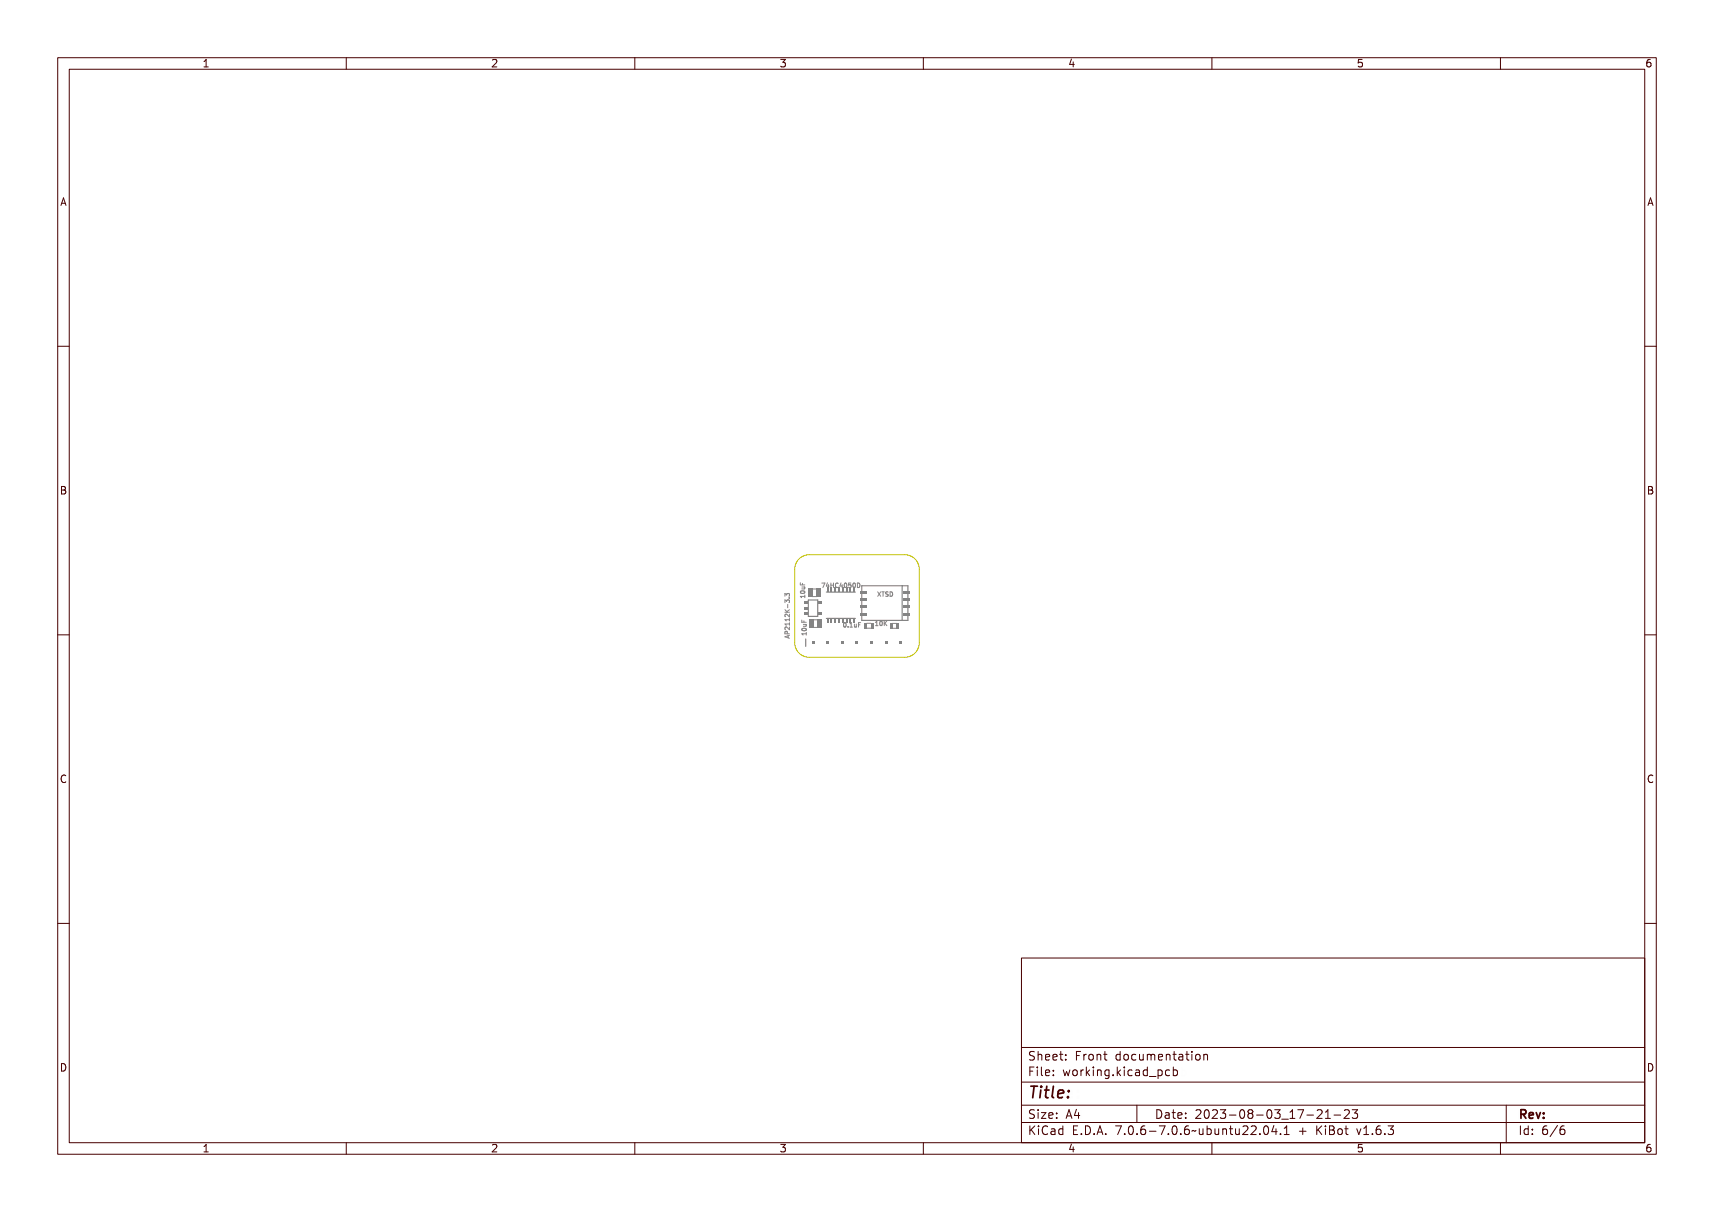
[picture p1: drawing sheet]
<svg xmlns="http://www.w3.org/2000/svg" width="297mm" height="210mm" viewBox="0 0 297 210" stroke-linecap="round" stroke-linejoin="round" font-family="sans-serif">
<g fill="none" stroke="#848484" stroke-width=".17">
<path d="M136.1 109.1l.7-.2-.2 .2v.2l.2 .2-.7-.2zM136.1 107.3h.6l.1-.2v.4l-.1-.1h-.5v.1h-.1zM136.1 106.6h.6l.1-.1v.4l-.1-.2h-.5v.2h-.1zM136.1 105.2l.3 .3 .4-.3v.1l-.4 .2 .4 .1v.1h-.7v-.1h.3zM136.1 107.8h.3l.3 .3 .1-.4v.5l-.5-.4-.1 .1v.3h-.1zM136.1 105.9h.3l.3 .3 .1-.3v.4l-.5-.3-.1 .1v.2h-.1zM136.1 104.1l.2-.1 .1 .1a.23 .23 0 0 1 .4 0 .23 .23 0 0 1-.1 .4v-.1a.17 .17 0 0 0-.1-.3 .17 .17 0 0 0-.1 .2h-.1a.16 .16 0 0 0-.1-.2 .16 .16 0 0 0-.2 .1 .16 .16 0 0 0 .1 .2h-.1zM136.1 102.8h.2l.1 .1a.23 .23 0 0 1 .4-.1 .23 .23 0 0 1-.1 .4v-.1a.17 .17 0 0 0-.1-.3 .17 .17 0 0 0-.1 .3h-.1a.16 .16 0 0 0-.1-.2 .16 .16 0 0 0-.2 .1 .16 .16 0 0 0 .1 .2l-.1-.1zM136.1 108.4l.3-.1 .1 .4h.3v.1h-.7zM136.2 109.2l.3-.1v.2zM136.2 108.5h.2v.2h-.2zM136.5 104.7l.1 .3z"/>
<path d="M136.6 110.2v.3M136.7 103.5h.1v.2h-.1zM136.8 110.1l-.8 .2 .8 .3M138.7 103.3h.7l.1-.1v.4l-.1-.2h-.6l.1 .2h-.1zM138.7 101.3l.1 .3h.2l.1-.3v.3h.4v.1h-.8zM138.8 102.6h.5l.2 .1a.37 .37 0 0 1-.4 .3 .37 .37 0 0 1-.4-.3zM138.8 102.7a.34 .34 0 0 1 .6 .2 .34 .34 0 0 1-.6-.2zM138.9 102h.6l-.1 .1a.18 .18 0 0 1 .1 .2 .18 .18 0 0 1-.2 .1h-.4v-.1h.5v-.2h-.5zM139 109.8h.7v-.1v.4v-.2h-.6v.2h-.1zM139 107.8l.1 .3h.2l.1-.3v.3h.3v.1h-.7zM139.1 109.1l.4-.1 .2 .2a.37 .37 0 0 1-.3 .3 .37 .37 0 0 1-.4-.3zM139.1 109.2a.34 .34 0 0 1 .6 .1 .34 .34 0 0 1-.6-.1z"/>
<path d="M139.2 108.4h.5v.1a.18 .18 0 0 1 0 .3 .18 .18 0 0 1-.2 .1h-.3v-.1l.4-.1v-.1l-.4-.1zM142.4 101.1h.4l-.2 .7h-.2l.3-.6zM143.3 101.1h.1v.5h.1l-.1 .2h-.1v-.1h-.3zM143.3 101.2v.4h-.3zM143.6 101.1h.1v.3h.3v-.3h.1v.7h-.1v-.3h-.3v.3h-.1zM144.3 101.2l.3-.1 .1 .1a.27 .27 0 0 0-.4 .3 .27 .27 0 0 0 .4 .2v.1a.38 .38 0 0 1-.5-.1 .38 .38 0 0 1 .1-.5zM145.1 101.1h.2v.5h.1l-.1 .2h-.1v-.1h-.4zM145.2 101.2v.4h-.3zM145.5 101.2l.1-.1a.37 .37 0 0 1 .4 .4 .37 .37 0 0 1-.4 .3l-.1-.2zM145.7 101.2a.31 .31 0 0 1 .2 .3 .31 .31 0 0 1-.2 .3zM146.2 101.1h.3l-.3 .1v.1a.26 .26 0 0 1 .4 .2 .26 .26 0 0 1-.1 .3 .26 .26 0 0 1-.4-.1 .2 .2 0 0 0 .3 .1 .2 .2 0 0 0 0-.3 .2 .2 0 0 0-.2 0zM146.3 108l.1-.1a.37 .37 0 0 1 .3 .4 .37 .37 0 0 1-.3 .4l-.2-.2z"/>
<path d="M146.4 108a.31 .31 0 0 1 .2 .3 .31 .31 0 0 1-.2 .3zM146.8 101.2l.1-.1a.37 .37 0 0 1 .3 .4 .37 .37 0 0 1-.3 .3l-.1-.2zM146.9 101.2a.31 .31 0 0 1 .2 .3 .31 .31 0 0 1-.2 .3zM147 108.5h.1v.2h-.1zM147.4 101.1a.4 .4 0 0 1 .5 .4 .4 .4 0 0 1-.5 .3zM147.5 101.2a.3 .3 0 0 1 .3 .3 .3 .3 0 0 1-.3 .3zM147.5 108l.3-.1v.7l.1 .1h-.4l.2-.1v-.6l-.2 .1zM148.1 108.1h.1l.1 .5 .2-.5v.6v-.1a.18 .18 0 0 1-.3 .1 .18 .18 0 0 1-.1-.2zM148.6 101a.4 .4 0 0 1 .4 .4 .4 .4 0 0 1-.4 .4zM148.8 107.9h.4l-.3 .1v.2h.3l-.3 .1v.4h-.1zM151.7 108.4h.4M151.8 107.8l-.1 .1"/>
<path d="M152.1 107.7h.3v.7h.1h-.4h.2v-.6h-.2zM152.4 102.6l.3 .3 .3-.3-.3 .4 .3 .4-.3-.4-.3 .4 .2-.4zM152.7 107.8l.1-.1a.37 .37 0 0 1 .3 .4 .37 .37 0 0 1-.3 .3l-.1-.2zM152.8 107.8a.31 .31 0 0 1 .2 .3 .31 .31 0 0 1-.2 .3zM153 102.6h.6l-.3 .1v.7h-.1v-.7zM153.3 107.7h.1v.3l.4-.3-.3 .3 .3 .4h-.1l-.2-.3-.1 .3h-.1zM153.7 102.7l.4-.1v.1h-.3a.18 .18 0 0 0 0 .2 .18 .18 0 0 0 .2 .1 .23 .23 0 0 1 0 .3 .23 .23 0 0 1-.3-.1l.1 .1a.18 .18 0 0 0 .3-.2 .18 .18 0 0 0-.3-.1zM154.3 102.6a.39 .39 0 0 1 .5 .4 .39 .39 0 0 1-.5 .4zM154.4 102.7a.3 .3 0 0 1 .3 .3 .3 .3 0 0 1-.3 .3z"/>
<circle cx="139.1" cy="102.8" r=".07"/>
<circle cx="139.4" cy="109.3" r=".07"/>
<circle cx="145.7" cy="101.5" r=".07"/>
<circle cx="146.5" cy="108.3" r=".07"/>
<circle cx="147" cy="101.5" r=".07"/>
<circle cx="152.9" cy="108.1" r=".07"/>
</g>
<path d="M140.1 104h1.6v2.8h-1.6z" fill="none" stroke="#848484" stroke-width=".2"/>
<g fill="#848484">
<path d="M141.7 104.2h.7v.5h-.7z" fill-rule="evenodd"/>
<path d="M139.4 104.2h.6v.5h-.6z" fill-rule="evenodd"/>
<path d="M139.4 105.1h.6v.5h-.6z" fill-rule="evenodd"/>
<path d="M141.7 106.1h.7v.5h-.7z" fill-rule="evenodd"/>
<path d="M139.4 106.1h.6v.5h-.6z" fill-rule="evenodd"/>
</g>
<path d="M154.6 108.9h.7M154.6 108h.7" fill="none" stroke="#848484" stroke-width=".17"/>
<g fill="#848484">
<path d="M155.3 108h.5v.9h-.5z" fill-rule="evenodd"/>
<path d="M154.1 108h.5v.9h-.5z" fill-rule="evenodd"/>
</g>
<path d="M140.8 102.1h.7M140.8 103.4h.7" fill="none" stroke="#848484" stroke-width=".17"/>
<g fill="#848484">
<path d="M140 102h.8v1.4h-.8z" fill-rule="evenodd"/>
<path d="M141.5 102h.7v1.4h-.7z" fill-rule="evenodd"/>
</g>
<path d="M139.6 110.7v1.3" fill="none" stroke="#848484" stroke-width=".2"/>
<g fill="#848484">
<path d="M140.6 111.1h.5v.5h-.5z" fill-rule="evenodd"/>
<path d="M143.2 111.1h.5v.5h-.5z" fill-rule="evenodd"/>
<path d="M145.7 111.1h.5v.5h-.5z" fill-rule="evenodd"/>
<path d="M148.2 111.1h.6v.5h-.6z" fill-rule="evenodd"/>
<path d="M150.8 111.1h.5v.5h-.5z" fill-rule="evenodd"/>
<path d="M153.3 111.1h.5v.5h-.5z" fill-rule="evenodd"/>
<path d="M155.9 111.1h.5v.5h-.5z" fill-rule="evenodd"/>
</g>
<path d="M140.9 107.4h.7M140.9 108.7h.7" fill="none" stroke="#848484" stroke-width=".17"/>
<g fill="#848484">
<path d="M140.2 107.3h.7v1.5h-.7z" fill-rule="evenodd"/>
<path d="M141.6 107.3h.8v1.5h-.8z" fill-rule="evenodd"/>
</g>
<path d="M143.2 107.2h5M143.2 102.6h5" fill="none" stroke="#848484" stroke-width=".2"/>
<g fill="#848484">
<path d="M143.3 101.8h.2v.8h-.2z" fill-rule="evenodd"/>
<path d="M143.3 107.2h.2v.8h-.2z" fill-rule="evenodd"/>
<path d="M144 101.8h.2v.8h-.2z" fill-rule="evenodd"/>
<path d="M144 107.2h.2v.8h-.2z" fill-rule="evenodd"/>
<path d="M144.6 101.8h.2v.8h-.2z" fill-rule="evenodd"/>
<path d="M144.6 107.2h.2v.8h-.2z" fill-rule="evenodd"/>
<path d="M145.3 101.8h.2v.8h-.2z" fill-rule="evenodd"/>
<path d="M145.3 107.2h.2v.8h-.2z" fill-rule="evenodd"/>
<path d="M145.9 101.8h.2v.8h-.2z" fill-rule="evenodd"/>
<path d="M145.9 107.2h.2v.8h-.2z" fill-rule="evenodd"/>
<path d="M146.6 101.8h.2v.8h-.2z" fill-rule="evenodd"/>
<path d="M146.6 107.2h.2v.8h-.2z" fill-rule="evenodd"/>
<path d="M147.2 101.8h.2v.8h-.2z" fill-rule="evenodd"/>
<path d="M147.2 107.2h.2v.8h-.2z" fill-rule="evenodd"/>
<path d="M147.9 101.8h.2v.8h-.2z" fill-rule="evenodd"/>
<path d="M147.9 107.2h.2v.8h-.2z" fill-rule="evenodd"/>
</g>
<path d="M149.3 101.5h8v6h-8zM156.3 101.5v6" fill="none" stroke="#848484" stroke-width=".2"/>
<g fill="#848484">
<path d="M156.5 106.2h1.1v.4h-1.1z" fill-rule="evenodd"/>
<path d="M156.5 104.9h1.1v.5h-1.1z" fill-rule="evenodd"/>
<path d="M156.5 103.6h1.1v.5h-1.1z" fill-rule="evenodd"/>
<path d="M156.5 102.3h1.1v.5h-1.1z" fill-rule="evenodd"/>
<path d="M149 106.2h1.1v.4h-1.1z" fill-rule="evenodd"/>
<path d="M149 104.9h1.1v.5h-1.1z" fill-rule="evenodd"/>
<path d="M149 103.6h1.1v.5h-1.1z" fill-rule="evenodd"/>
<path d="M149 102.3h1.1v.5h-1.1z" fill-rule="evenodd"/>
</g>
<path d="M150.2 108h.7M150.2 108.9h.7" fill="none" stroke="#848484" stroke-width=".17"/>
<g fill="#848484">
<path d="M149.7 108h.5v.9h-.5z" fill-rule="evenodd"/>
<path d="M150.9 108h.5v.9h-.5z" fill-rule="evenodd"/>
</g>
<path d="M138.7 96.7l1-.5 .5-.1h16.6a2.54 2.54 0 0 1 2.5 2.6v12.7a2.54 2.54 0 0 1-2.5 2.5h-16.6a2.54 2.54 0 0 1-2.5-2.5v-12.7a2.53 2.53 0 0 1 1-2z" fill="none" stroke="#c2c200" stroke-width=".17"/>
<g fill="none" stroke="#480000" stroke-width=".17">
<path d="M10 10h277v190h-277zM12 12h273v186h-273zM60 10v2M110 10v2M160 10v2M210 10v2M260 10v2M10 60h2M285 60h2M10 110h2M285 110h2M10 160h2"/>
<path d="M285 160h2M177 166h108v32h-108zM60 198v2M110 198v2M160 198v2M177 181.5h108M177 187.5h108M177 191.5h108M177 194.5h108M178.1 195.2h.2v.6l.6-.6h.3l-.6 .6 .6 .8h-.2l-.5-.7-.2 .2v.5h-.2zM178.2 185h.9v.2h-.7v.4h.6v.2h-.6v.7h-.2zM178.3 182.4l.5-.1h.2v.2a.31 .31 0 0 0-.5-.1 .31 .31 0 0 0 0 .5 .5 .5 0 0 1 .6 .6 .5 .5 0 0 1-.8 .2l-.1-.2a.34 .34 0 0 0 .4 .1 .34 .34 0 0 0 .1-.5 .47 .47 0 0 1-.5-.2 .47 .47 0 0 1 .1-.5z"/>
<path d="M178.3 192.5l.5-.1h.2v.2a.31 .31 0 0 0-.5-.1 .31 .31 0 0 0 0 .5 .5 .5 0 0 1 .6 .6 .5 .5 0 0 1-.8 .2l-.1-.2a.34 .34 0 0 0 .4 .1 .34 .34 0 0 0 .1-.5 .47 .47 0 0 1-.5-.2 .47 .47 0 0 1 .1-.5zM179.4 182.2h.2v.6a.35 .35 0 0 1 .4-.1 .35 .35 0 0 1 .2 .4v.6h-.2v-.8h-.4v.8h-.2zM179.5 185.4h.4v.9h.4v.2h-.9v-.2h.3v-.8h-.2zM179.5 192.8h.4v.9h.4v.1h-.9v-.1h.3v-.8h-.2zM179.5 195.6h.4v.9h.4v.1h-.9v-.1h.3v-.8h-.2zM179.7 184.9h.2v.3h-.2zM179.7 192.3h.2v.3h-.2zM179.7 195.1h.2v.3h-.2zM180.6 184.9h.4v1.3l.4 .1v.2l-.5-.2v-1.2h-.3zM180.6 192.8h.8v.1l-.6 .8h.6v.1h-.8v-.1l.6-.8h-.6zM180.7 182.8a.49 .49 0 0 1 .6-.1 .49 .49 0 0 1 .2 .5h-.8a.42 .42 0 0 0 .3 .4 .42 .42 0 0 0 .4-.1v.2a.6 .6 0 0 1-.8-.1 .6 .6 0 0 1 .1-.8zM180.7 195.4l.5-.2h.3v.2a.43 .43 0 0 0-.6 0 .43 .43 0 0 0-.2 .5 .43 .43 0 0 0 .2 .5 .43 .43 0 0 0 .6 0v.2a.66 .66 0 0 1-.8-.1 .66 .66 0 0 1-.1-.8z"/>
<path d="M180.8 182.9l.4-.1 .1 .3h-.6zM181.8 195.6h.2a.45 .45 0 0 1 .5 0 .45 .45 0 0 1 .1 .4v.6h-.1v-.1a.38 .38 0 0 1-.5 .2 .38 .38 0 0 1-.2-.5 .38 .38 0 0 1 .4-.2h.3a.35 .35 0 0 0-.3-.4 .35 .35 0 0 0-.4 .2zM181.9 182.8a.49 .49 0 0 1 .6-.1 .49 .49 0 0 1 .2 .5h-.8a.42 .42 0 0 0 .3 .4 .42 .42 0 0 0 .5-.1v.2a.6 .6 0 0 1-.9-.1 .6 .6 0 0 1 .1-.8zM181.9 185.5a.49 .49 0 0 1 .6-.1 .49 .49 0 0 1 .2 .5h-.8a.42 .42 0 0 0 .3 .4 .42 .42 0 0 0 .5-.1v.2a.6 .6 0 0 1-.9-.1 .6 .6 0 0 1 .1-.8zM181.9 192.9a.49 .49 0 0 1 .6-.1 .49 .49 0 0 1 .2 .5h-.8a.42 .42 0 0 0 .3 .4 .42 .42 0 0 0 .5-.1v.2a.6 .6 0 0 1-.9-.1 .6 .6 0 0 1 .1-.8zM182 196.2l.5-.1a.31 .31 0 0 1-.2 .4 .31 .31 0 0 1-.4-.1zM182 182.9l.4-.1 .1 .3h-.6zM182 185.6l.4-.1 .1 .3h-.6zM182 193l.4-.1 .1 .3h-.6zM183 195.7l.4-.2 .2 .2v-.6h.2v1.5h-.2v-.1a.42 .42 0 0 1-.5 .1 .42 .42 0 0 1-.2-.5zM183.2 195.8l.1-.1a.4 .4 0 0 1 .3 .4 .4 .4 0 0 1-.3 .4l-.2-.2zM183.2 182.3h.2v.4h.4v.1h-.4l.1 .8h.3v.1h-.2a.3 .3 0 0 1-.4-.3v-.6h-.3v-.1h.3z"/>
<path d="M183.3 185.4h.2v.3h-.2zM183.3 186.2h.2v.3h-.2zM183.3 192.8h.2v.3h-.2zM183.3 193.6h.2v.2h-.2zM184.5 182.7h.2v.3h-.2zM184.5 183.5h.2v.2h-.2zM185.2 185.4h.2l.2 .8 .1-.5h.2l.2 .5 .1-.8h.2l-.2 1.1h-.2l-.2-.7-.2 .7h-.1zM185.4 195.2h.9v.2h-.7v.4h.6v.2h-.6v.5h.7v.1h-.9zM185.7 192.4h.2l.5 1.4h-.2l-.1-.3h-.5l-.1 .3h-.2zM185.8 192.6l.2 .7h-.4zM186.6 182.3h.9v.2h-.7v.4h.6v.2h-.6v.6h-.2zM186.7 185.5a.52 .52 0 0 1 .8 .4 .52 .52 0 0 1-.8 .4l-.1-.4z"/>
<path d="M186.8 185.6l.1-.1a.39 .39 0 0 1 .4 .4 .39 .39 0 0 1-.4 .4l-.1-.2zM186.9 196.4h.2v.2h-.2zM187.1 192.4h.2v.9h.2v.2h-.2v.3h-.2v-.3h-.6v-.2zM187.1 192.6v.7h-.4zM187.8 195.2a.76 .76 0 0 1 .9 .7 .76 .76 0 0 1-.9 .7zM188 195.4a.57 .57 0 0 1 .5 .5 .57 .57 0 0 1-.5 .6zM188 182.7h.2v.2a.3 .3 0 0 1 .3-.3 .3 .3 0 0 1 .3 .3 .37 .37 0 0 0-.5-.1 .37 .37 0 0 0-.1 .4v.5h-.2zM188 185.4h.2v.2a.3 .3 0 0 1 .3-.3 .3 .3 0 0 1 .3 .3 .37 .37 0 0 0-.5-.1 .37 .37 0 0 0-.1 .4v.6h-.2zM189.1 184.9h.1v.9l.5-.4h.2l-.4 .4 .5 .7h-.2l-.4-.6-.2 .1v.5h-.1zM189.1 182.8a.52 .52 0 0 1 .8 .4 .52 .52 0 0 1-.8 .4l-.1-.4zM189.2 182.9l.1-.1a.39 .39 0 0 1 .4 .4 .39 .39 0 0 1-.4 .4l-.1-.2zM189.3 196.4h.3v.2h-.3z"/>
<path d="M190.2 182.7h.2v.1a.35 .35 0 0 1 .4-.1 .35 .35 0 0 1 .3 .4v.6h-.2l-.1-.8h-.3l-.1 .8h-.2zM190.3 185.4h.4v.9h.4v.2h-.9v-.2h.4v-.8h-.3zM190.5 195.2h.3l.4 1.4h-.2l-.1-.3h-.5l-.1 .3h-.2zM190.6 184.9h.1v.3h-.1zM190.6 195.4l.2 .7h-.4zM191.4 185.4h.2v.1a.35 .35 0 0 1 .4-.1 .35 .35 0 0 1 .3 .4v.7h-.2l-.1-.9h-.3l-.1 .9h-.2zM191.7 182.3h.1v.4h.4v.1h-.4l.1 .8h.3v.1h-.2a.3 .3 0 0 1-.3-.3v-.6h-.3v-.1h.3zM191.7 196.4h.3v.2h-.3zM192.7 185.5l.3-.2 .3 .2v-.1h.2v1a.53 .53 0 0 1-.8 .4v-.2a.36 .36 0 0 0 .4 .1 .36 .36 0 0 0 .2-.4l-.1 .1a.53 .53 0 0 1-.7-.3 .53 .53 0 0 1 .2-.6zM192.8 185.6l.1-.1a.39 .39 0 0 1 .4 .4 .39 .39 0 0 1-.4 .4l-.1-.2zM193.8 195.2h.9l-.5 1.4h-.2l.5-1.2h-.7zM193.9 182.8l.3-.2 .3 .2v-.6h.2v1.5h-.2v-.1a.42 .42 0 0 1-.6 .1 .42 .42 0 0 1-.1-.5z"/>
<path d="M194.1 182.8a.4 .4 0 0 1 .4 .4 .4 .4 0 0 1-.4 .4l-.2-.4zM194.1 186.2h.3v.3h-.3zM195.1 184.9h.2v.9l.4-.4h.3l-.5 .4 .5 .7h-.2l-.4-.6-.1 .1v.5h-.2zM195.1 182.8a.52 .52 0 0 1 .8 .4 .52 .52 0 0 1-.8 .4l-.1-.4zM195.2 182.9l.1-.1a.39 .39 0 0 1 .4 .4 .39 .39 0 0 1-.4 .4l-.1-.2zM195.3 196.4h.3v.2h-.3zM196.3 185.4h.5v.9h.3v.2h-.9v-.2h.4v-.8h-.3zM196.3 195.4a.5 .5 0 0 1 .7-.1 .5 .5 0 0 1 .1 .6 .52 .52 0 0 1-.4 .8 .52 .52 0 0 1-.5-.8zM196.4 182.8a.39 .39 0 0 1 .4-.2 .39 .39 0 0 1 .3 .3 .4 .4 0 0 0-.6 0 .4 .4 0 0 0 0 .6 .4 .4 0 0 0 .6 0 .41 .41 0 0 1-.4 .3 .41 .41 0 0 1-.4-.3v-.5zM196.5 195.4a.57 .57 0 0 1 .4 .9l-.3 .2a.86 .86 0 0 1-.1-1.1zM196.6 184.9h.2v.3h-.2zM197 191.5v3"/>
<path d="M197.4 182.7h.2v.8l.2 .1 .3-.2v-.7h.2v1h-.2v-.1a.35 .35 0 0 1-.4 .2 .35 .35 0 0 1-.3-.5zM197.6 185.5a.39 .39 0 0 1 .4-.2 .39 .39 0 0 1 .3 .3 .4 .4 0 0 0-.6 0 .4 .4 0 0 0 0 .6 .4 .4 0 0 0 .6 0 .41 .41 0 0 1-.4 .3 .41 .41 0 0 1-.4-.3v-.5zM197.7 196.4h.3v.2h-.3zM198.6 182.7h.1l.2-.1a.22 .22 0 0 0 .2 .2 .22 .22 0 0 0 .2-.2l.2 .3 .1 .8h-.2v-.8l-.1-.1-.2 .1v.8h-.1v-.8l-.2-.1-.1 .1v.8h-.1zM198.7 185.4h.1a.45 .45 0 0 1 .5 0 .45 .45 0 0 1 .2 .4v.7h-.2v-.2a.38 .38 0 0 1-.5 .2 .38 .38 0 0 1-.2-.5 .38 .38 0 0 1 .5-.2h.2a.35 .35 0 0 0-.3-.4 .35 .35 0 0 0-.3 .2zM198.7 195.4l.5-.2h.2v.2a.43 .43 0 0 0-.5 0 .43 .43 0 0 0-.1 .5 .48 .48 0 0 1 .7 0 .48 .48 0 0 1-.1 .7 .48 .48 0 0 1-.7-.1l-.1-.6zM198.8 186l.5-.1a.31 .31 0 0 1-.1 .4 .31 .31 0 0 1-.4-.1zM198.9 195.9a.29 .29 0 0 1 .4 .1 .29 .29 0 0 1-.1 .4 .29 .29 0 0 1-.4-.1zM199.9 185.5l.3-.2 .3 .2v-.6h.2v1.6h-.2v-.2a.42 .42 0 0 1-.5 .1 .42 .42 0 0 1-.2-.5zM199.9 182.8a.49 .49 0 0 1 .6-.1 .49 .49 0 0 1 .2 .5h-.7a.42 .42 0 0 0 .2 .4 .42 .42 0 0 0 .5-.1v.2a.6 .6 0 0 1-.8-.1 .6 .6 0 0 1 0-.8zM200 196h.5v.2h-.5zM200 185.6l.1-.1a.39 .39 0 0 1 .4 .4 .39 .39 0 0 1-.4 .4l-.1-.2z"/>
<path d="M200.1 182.9l.3-.1 .2 .3h-.6zM200.1 192.4a.76 .76 0 0 1 1 .7 .76 .76 0 0 1-1 .7zM200.3 192.6a.57 .57 0 0 1 .6 .5 .57 .57 0 0 1-.6 .6zM200.9 186.8l1.2 .1zM201 195.2h.9l-.5 1.4h-.2l.5-1.2h-.7zM201.1 182.7h.1v.1a.35 .35 0 0 1 .5-.1 .35 .35 0 0 1 .2 .4v.6h-.2v-.8h-.4l-.1 .8h-.1zM201.4 192.8h.2a.45 .45 0 0 1 .5 0 .45 .45 0 0 1 .1 .4v.6h-.1v-.1a.38 .38 0 0 1-.5 .2 .38 .38 0 0 1-.2-.5 .38 .38 0 0 1 .4-.2h.3a.35 .35 0 0 0-.3-.4 .35 .35 0 0 0-.4 .2zM201.6 193.4l.5-.1a.31 .31 0 0 1-.2 .4 .31 .31 0 0 1-.4-.1zM202.2 185.4h.2v.1a.46 .46 0 0 1 .6 0 .46 .46 0 0 1 .1 .6 .39 .39 0 0 1-.2 .4 .39 .39 0 0 1-.5-.2v.6h-.2zM202.5 182.3h.2v.4h.4v.1h-.4v.8h.4v.1h-.2a.3 .3 0 0 1-.4-.3v-.6h-.3v-.1h.3zM202.5 185.6l.1-.1a.4 .4 0 0 1 .4 .4 .4 .4 0 0 1-.4 .4l-.2-.2zM202.5 196.4h.3v.2h-.3z"/>
<path d="M202.8 192.4h.2v.4h.4v.1h-.4l.1 .8h.3v.1h-.2a.3 .3 0 0 1-.4-.3v-.6h-.3v-.1h.3zM203.5 182.7h.2a.45 .45 0 0 1 .4 0 .45 .45 0 0 1 .2 .4v.6h-.2v-.1a.38 .38 0 0 1-.5 .2 .38 .38 0 0 1-.2-.5 .38 .38 0 0 1 .5-.2h.2a.35 .35 0 0 0-.2-.4 .35 .35 0 0 0-.4 .2zM203.5 195.4a.5 .5 0 0 1 .7-.1 .5 .5 0 0 1 .1 .6 .52 .52 0 0 1-.4 .8 .52 .52 0 0 1-.5-.8zM203.6 185.5a.39 .39 0 0 1 .4-.2 .39 .39 0 0 1 .3 .3 .4 .4 0 0 0-.5 0 .4 .4 0 0 0 0 .6 .4 .4 0 0 0 .5 0 .41 .41 0 0 1-.4 .3 .41 .41 0 0 1-.4-.3v-.5zM203.7 183.3l.4-.1a.31 .31 0 0 1-.1 .4 .31 .31 0 0 1-.4-.1zM203.7 195.4a.57 .57 0 0 1 .4 .9l-.2 .2a.86 .86 0 0 1-.2-1.1zM203.9 192.9a.49 .49 0 0 1 .6-.1 .49 .49 0 0 1 .2 .5h-.8a.42 .42 0 0 0 .3 .4 .42 .42 0 0 0 .5-.1v.2a.6 .6 0 0 1-.9-.1 .6 .6 0 0 1 .1-.8zM204 193l.4-.1 .1 .3h-.6zM204.7 184.9h.1v.6a.45 .45 0 0 1 .7 0 .45 .45 0 0 1 0 .6 .39 .39 0 0 1-.2 .4 .39 .39 0 0 1-.5-.2v.2h-.1zM204.9 182.3h.2v.4h.4v.1h-.4v.8h.4v.1h-.2a.3 .3 0 0 1-.4-.3v-.6h-.3v-.1h.3zM204.9 185.6l.1-.1a.39 .39 0 0 1 .4 .4 .39 .39 0 0 1-.4 .4l-.1-.2zM204.9 196.4h.3v.2h-.3z"/>
<path d="M205.3 192.8h.2v.3h-.2zM205.3 193.6h.2v.2h-.2zM205.9 182.7h.5v.9h.3v.1h-.9v-.1h.4v-.8h-.3zM205.9 195.4l.5-.2h.2v.2a.43 .43 0 0 0-.5 0 .43 .43 0 0 0-.1 .5 .48 .48 0 0 1 .7 0 .48 .48 0 0 1-.1 .7 .48 .48 0 0 1-.7-.1l-.1-.6zM206.1 195.9a.29 .29 0 0 1 .4 .1 .29 .29 0 0 1-.1 .4 .29 .29 0 0 1-.4-.1zM206.2 182.2h.2v.3h-.2zM207 196l.3-.1 .5 .1 .2-.1a.38 .38 0 0 1-.7 .2l-.3 .1zM207.1 182.8a.52 .52 0 0 1 .8 .4 .52 .52 0 0 1-.8 .4l-.1-.4zM207.3 182.9l.1-.1a.39 .39 0 0 1 .4 .4 .39 .39 0 0 1-.4 .4l-.2-.2zM207.4 192.5a.53 .53 0 0 1 .8 .1 .53 .53 0 0 1-.3 .7l-.3 .4h.7v.1h-.9v-.1l.3-.4a.49 .49 0 0 0 .2-.7l-.5 .1zM208.3 182.7h.1v.1a.35 .35 0 0 1 .5-.1 .35 .35 0 0 1 .2 .4v.6h-.2v-.8h-.4l-.1 .8h-.1zM208.3 195.6h.1l.1 .8 .2 .1 .2-.2v-.7h.2v1h-.2v-.1a.35 .35 0 0 1-.4 .2 .35 .35 0 0 1-.2-.5z"/>
<path d="M208.7 192.6a.5 .5 0 0 1 .6-.1 .5 .5 0 0 1 .2 .6 .52 .52 0 0 1-.5 .8 .52 .52 0 0 1-.4-.8zM208.9 192.6a.57 .57 0 0 1 .4 .9l-.3 .2a.86 .86 0 0 1-.1-1.1zM209.5 195.1h.2v.6a.45 .45 0 0 1 .6-.1 .45 .45 0 0 1 .1 .7 .39 .39 0 0 1-.3 .4 .39 .39 0 0 1-.4-.2v.1h-.2zM209.7 195.8l.1-.1a.4 .4 0 0 1 .4 .4 .4 .4 0 0 1-.4 .4l-.1-.2zM209.8 192.5a.53 .53 0 0 1 .8 .1 .53 .53 0 0 1-.3 .7l-.3 .4h.7v.1h-.9v-.1l.3-.4a.49 .49 0 0 0 .2-.7l-.5 .1zM210 198v2M210.7 195.6h.2v.8l.2 .1 .2-.2v-.7h.2v1h-.2v-.1a.35 .35 0 0 1-.4 .2 .35 .35 0 0 1-.2-.5zM211 192.4a.46 .46 0 0 1 .6 0 .46 .46 0 0 1 .1 .6l-.1 .1a.45 .45 0 0 1 .2 .6 .45 .45 0 0 1-.6 .2l-.2-.1v-.2a.35 .35 0 0 0 .5 .1 .35 .35 0 0 0 0-.5h-.3v-.2a.28 .28 0 0 0 .4-.1 .28 .28 0 0 0 0-.3 .28 .28 0 0 0-.4 0h-.2zM211.9 195.6h.2v.1a.35 .35 0 0 1 .4-.1 .35 .35 0 0 1 .2 .4v.6h-.2v-.8h-.4v.8h-.2zM212.4 193.2h.5v.2h-.5zM213.3 195.2h.2v.4h.4v.1h-.4v.8h.4v.1h-.2a.3 .3 0 0 1-.4-.3v-.6h-.3v-.1h.3zM213.5 192.6a.5 .5 0 0 1 .6-.1 .5 .5 0 0 1 .2 .6 .52 .52 0 0 1-.5 .8 .52 .52 0 0 1-.4-.8z"/>
<path d="M213.7 192.6a.57 .57 0 0 1 .4 .9l-.3 .2a.86 .86 0 0 1-.1-1.1zM214.3 195.6h.2v.8l.2 .1 .2-.2v-.7h.2v1h-.2v-.1a.35 .35 0 0 1-.4 .2 .35 .35 0 0 1-.2-.5zM214.7 192.5a.41 .41 0 0 1 .7-.1 .41 .41 0 0 1-.2 .7 .42 .42 0 0 1 .2 .6 .42 .42 0 0 1-.7 0 .42 .42 0 0 1 .2-.6l-.3-.2zM215.5 195.3a.53 .53 0 0 1 .8 .1 .53 .53 0 0 1-.3 .7l-.3 .4h.6v.1h-.9v-.1l.4-.4a.49 .49 0 0 0 .2-.8l-.5 .2zM216 193.2h.5v.2h-.5zM216.7 195.3a.53 .53 0 0 1 .8 .1 .53 .53 0 0 1-.3 .7l-.3 .4h.6v.1h-.9v-.1l.4-.4a.49 .49 0 0 0 .2-.8l-.5 .2zM217.1 192.6a.5 .5 0 0 1 .7-.1 .5 .5 0 0 1 .1 .6 .52 .52 0 0 1-.5 .8 .52 .52 0 0 1-.4-.8zM217.3 192.6a.57 .57 0 0 1 .4 .9l-.3 .2a.86 .86 0 0 1-.1-1.1zM218.2 196.4h.2v.2h-.2zM218.2 192.4a.46 .46 0 0 1 .6 0 .46 .46 0 0 1 .1 .6l-.1 .1a.45 .45 0 0 1 .2 .6 .45 .45 0 0 1-.6 .2l-.2-.1v-.2a.35 .35 0 0 0 .5 .1 .35 .35 0 0 0 0-.5h-.3v-.2a.28 .28 0 0 0 .4-.1 .28 .28 0 0 0 0-.3 .28 .28 0 0 0-.4 0h-.2zM219.2 195.4a.5 .5 0 0 1 .6-.1 .5 .5 0 0 1 .2 .6 .52 .52 0 0 1-.5 .8 .52 .52 0 0 1-.5-.8zM219.2 194.2l1.3 .1z"/>
<path d="M219.4 195.4a.57 .57 0 0 1 .3 .9l-.2 .2a.86 .86 0 0 1-.1-1.1zM220.7 192.5l.5-.1v1.3h.3v.1h-.8v-.1h.3v-1.1h-.3zM220.8 195.2h.2v.9h.2v.2h-.2v.3h-.2v-.3h-.6v-.2zM220.8 195.4v.7h-.4zM221.8 196.4h.2v.2h-.2zM221.8 192.4h.9l-.5 1.4h-.2l.5-1.2h-.7zM222.8 195.3l.5-.1v1.3h.3v.1h-.8v-.1h.3v-1.1h-.3zM223.2 193.2h.5v.2h-.5zM224.2 192.5a.53 .53 0 0 1 .8 .1 .53 .53 0 0 1-.3 .7l-.3 .4h.7v.1h-.9v-.1l.3-.4a.49 .49 0 0 0 .2-.7l-.5 .1zM225.4 195.5h.2v.4h.4v.2h-.4v.4h-.2v-.4h-.4v-.2h.4zM225.5 192.5l.5-.1v1.3h.3v.1h-.8v-.1h.3v-1.1h-.3zM226.8 193.2h.5v.2h-.5z"/>
<path d="M227.5 195.2h.2v.6l.6-.6h.2l-.6 .6 .6 .8h-.2l-.5-.7-.1 .2v.5h-.2zM227.8 192.5a.53 .53 0 0 1 .8 .1 .53 .53 0 0 1-.2 .7l-.4 .4h.7v.1h-.9v-.1l.3-.4a.49 .49 0 0 0 .2-.7l-.5 .1zM228.8 195.6h.4v.9h.4v.1h-.9v-.1h.4v-.8h-.3zM229.1 192.4a.46 .46 0 0 1 .6 0 .46 .46 0 0 1 0 .6l-.1 .1a.45 .45 0 0 1 .3 .6 .45 .45 0 0 1-.7 .2l-.2-.1v-.2a.35 .35 0 0 0 .5 .1 .35 .35 0 0 0 0-.5h-.2v-.2a.28 .28 0 0 0 .3-.1 .28 .28 0 0 0 0-.3 .28 .28 0 0 0-.4 0h-.1zM229.1 195.1h.1v.3h-.1zM229.9 195.2h.4a.35 .35 0 0 1 .5 .2 .35 .35 0 0 1-.3 .5 .41 .41 0 0 1 .3 .5 .41 .41 0 0 1-.5 .2h-.4zM230.1 196h.2a.27 .27 0 0 1 .3 .2 .27 .27 0 0 1-.3 .3h-.2zM230.1 195.4h.2a.23 .23 0 0 1 .3 .2 .23 .23 0 0 1-.3 .2h-.2zM231.2 193.2h1.1M231.2 195.7a.52 .52 0 0 1 .8 .4 .52 .52 0 0 1-.8 .4l-.1-.4zM231.3 195.8l.1-.1a.39 .39 0 0 1 .4 .4 .39 .39 0 0 1-.4 .4l-.1-.2zM232.6 195.2h.1v.4h.4v.1h-.4l.1 .8h.3v.1h-.2a.3 .3 0 0 1-.3-.3v-.6h-.3v-.1h.3z"/>
<path d="M233 192.4l.2-.1h.3l.2 .1 .1 .3-.1 .2-.8 .9h.9M234.3 192.3h.9l-.5 .6 .5 .1v.6l-.2 .2h-.5l-.2-.2M234.6 195.6h.2l.3 .9 .4-.9h.2l-.4 1h-.3zM236 195.3l.5-.1v1.3h.3v.1h-.8v-.1h.3v-1.1h-.3zM237.4 196.4h.3v.2h-.3zM238.4 195.4l.5-.2h.2v.2a.43 .43 0 0 0-.5 0 .43 .43 0 0 0-.1 .5 .48 .48 0 0 1 .7 0 .48 .48 0 0 1-.1 .7 .48 .48 0 0 1-.7-.1l-.1-.6zM238.6 195.9a.29 .29 0 0 1 .4 .1 .29 .29 0 0 1-.1 .4 .29 .29 0 0 1-.4-.1zM239.8 196.4h.3v.2h-.3zM240.7 195.2a.46 .46 0 0 1 .6 0 .46 .46 0 0 1 .1 .6l-.1 .1a.45 .45 0 0 1 .2 .6 .45 .45 0 0 1-.6 .2l-.2-.1v-.2a.35 .35 0 0 0 .5 .1 .35 .35 0 0 0 0-.5l-.3-.1v-.1a.28 .28 0 0 0 .4-.1 .28 .28 0 0 0 0-.3 .28 .28 0 0 0-.4 0h-.2zM260 198v2M261 191.5v6.5M263.2 195.2h.8v.2h-.3v1.1h.3v.1h-.8v-.1h.3v-1.1h-.3z"/>
<path d="M264.4 195.7l.3-.2 .3 .2v-.6h.2v1.5h-.2v-.1a.42 .42 0 0 1-.5 .1 .42 .42 0 0 1-.2-.5zM264.6 195.8l.1-.1a.4 .4 0 0 1 .3 .4 .4 .4 0 0 1-.3 .4l-.2-.2zM265.9 195.6h.2v.3h-.2zM265.9 196.4h.2v.2h-.2zM268.1 195.4l.5-.2h.2v.2a.43 .43 0 0 0-.5 0 .43 .43 0 0 0-.2 .5 .48 .48 0 0 1 .7 0 .48 .48 0 0 1-.1 .7 .48 .48 0 0 1-.6-.1l-.2-.6zM268.2 195.9a.29 .29 0 0 1 .4 .1 .29 .29 0 0 1 0 .4 .29 .29 0 0 1-.4-.1zM269.9 195.2h.2l-.8 1.6h-.2zM270.5 195.4l.5-.2h.2v.2a.43 .43 0 0 0-.5 0 .43 .43 0 0 0-.2 .5 .48 .48 0 0 1 .7 0 .48 .48 0 0 1 0 .7 .48 .48 0 0 1-.7-.1l-.1-.6zM270.6 195.9a.29 .29 0 0 1 .4 .1 .29 .29 0 0 1 0 .4 .29 .29 0 0 1-.4-.1z"/>
<circle cx="196.7" cy="195.9" r=".13"/>
<circle cx="203.9" cy="195.9" r=".13"/>
<circle cx="209" cy="193.1" r=".13"/>
<circle cx="213.8" cy="193.1" r=".13"/>
<circle cx="215" cy="193.4" r=".29"/>
<circle cx="215" cy="192.8" r=".25"/>
<circle cx="217.4" cy="193.1" r=".13"/>
<circle cx="219.5" cy="195.9" r=".13"/>
</g>
<g fill="none" stroke="#480000" stroke-width=".3">
<path d="M178.1 188.4h1.4v.2h-.6v1.7h-.2v-1.7h-.6zM179.9 188.8h.7v1.3h.4v.2h-1.2v-.2h.5v-1.1h-.4zM180.3 188.3h.3v.3h-.3zM181.8 188.4h.2v.4h.6v.2h-.6v1l.2 .1h.4v.2a.55 .55 0 0 1-.8-.5v-.8h-.4v-.2h.4zM183 188.3h.6l.1 1.6 .1 .2h.4v.2a.54 .54 0 0 1-.8-.5v-1.4h-.4zM184.8 189a.65 .65 0 0 1 .8-.1 .65 .65 0 0 1 .3 .7h-1.1a.56 .56 0 0 0 .4 .5 .56 .56 0 0 0 .6-.1v.2a.81 .81 0 0 1-1.1-.1 .81 .81 0 0 1 .1-1.1zM185 189.1l.3-.1a.37 .37 0 0 1 .3 .4h-.8zM186.7 188.9h.3v.4h-.3zM186.7 189.9h.3v.4h-.3zM263.1 192.4a.73 .73 0 0 1 .9 .2v.3l-.3 .3 .5 .6h-.2l-.3-.4-.2-.2h-.2v.6h-.2zM263.3 192.6h.2a.26 .26 0 0 1 .3 .2 .26 .26 0 0 1-.2 .3h-.3zM264.5 192.9a.49 .49 0 0 1 .6-.1 .49 .49 0 0 1 .2 .5h-.8a.42 .42 0 0 0 .3 .4 .42 .42 0 0 0 .4-.1v.2a.6 .6 0 0 1-.8-.1 .6 .6 0 0 1 .1-.8z"/>
<path d="M264.6 193l.3-.1 .2 .3h-.6zM265.5 192.8h.2l.3 .9 .3-.9h.2l-.4 1h-.2zM267.1 192.8h.2v.3h-.2zM267.1 193.6h.2v.2h-.2z"/>
</g>
<text font-size="2.7" fill="#480000" x="178" y="190.3">Title:</text>
<g font-size="2" fill="#480000">
<text x="178" y="183.7">Sheet: Front documentation</text>
<text x="178" y="186.5">File: working.kicad_pcb</text>
<text x="178" y="193.9">Size: A4</text>
<text x="178" y="196.6">KiCad E.D.A. 7.0.6-7.0.6~ubuntu22.04.1 + KiBot v1.6.3</text>
<text x="200" y="193.9">Date: 2023-08-03_17-21-23</text>
<text x="263" y="196.6">Id: 6/6</text>
<text x="263" y="193.9">Rev:</text>
</g>
<g font-size="1.7" fill="#480000">
<text x="35" y="11.7">1</text>
<text x="85" y="11.7">2</text>
<text x="135" y="11.7">3</text>
<text x="185" y="11.7">4</text>
<text x="235" y="11.7">5</text>
<text x="285" y="11.7">6</text>
<text x="10.5" y="35.7">A</text>
<text x="285.5" y="35.7">A</text>
<text x="10.5" y="85.6">B</text>
<text x="285.5" y="85.6">B</text>
<text x="10.5" y="135.7">C</text>
<text x="285.5" y="135.7">C</text>
<text x="10.5" y="185.6">D</text>
<text x="285.5" y="185.6">D</text>
<text x="35" y="199.7">1</text>
<text x="85" y="199.7">2</text>
<text x="135" y="199.7">3</text>
<text x="185" y="199.7">4</text>
<text x="235" y="199.7">5</text>
<text x="285" y="199.7">6</text>
</g>
<g font-size="1" fill="#848484">
<text x="142.3" y="101.8">74HC4050D</text>
<text x="139.5" y="103.7" transform="rotate(-90 139.5 103.7)">10uF</text>
<text x="152.4" y="103.4">XTSD</text>
<text x="136.8" y="109.5" transform="rotate(-90 136.8 109.5)">AP2112K-3.3</text>
<text x="139.7" y="110.2" transform="rotate(-90 139.7 110.2)">10uF</text>
<text x="146.1" y="108.7">0.1uF</text>
<text x="152" y="108.4">10K</text>
</g>
</svg>
